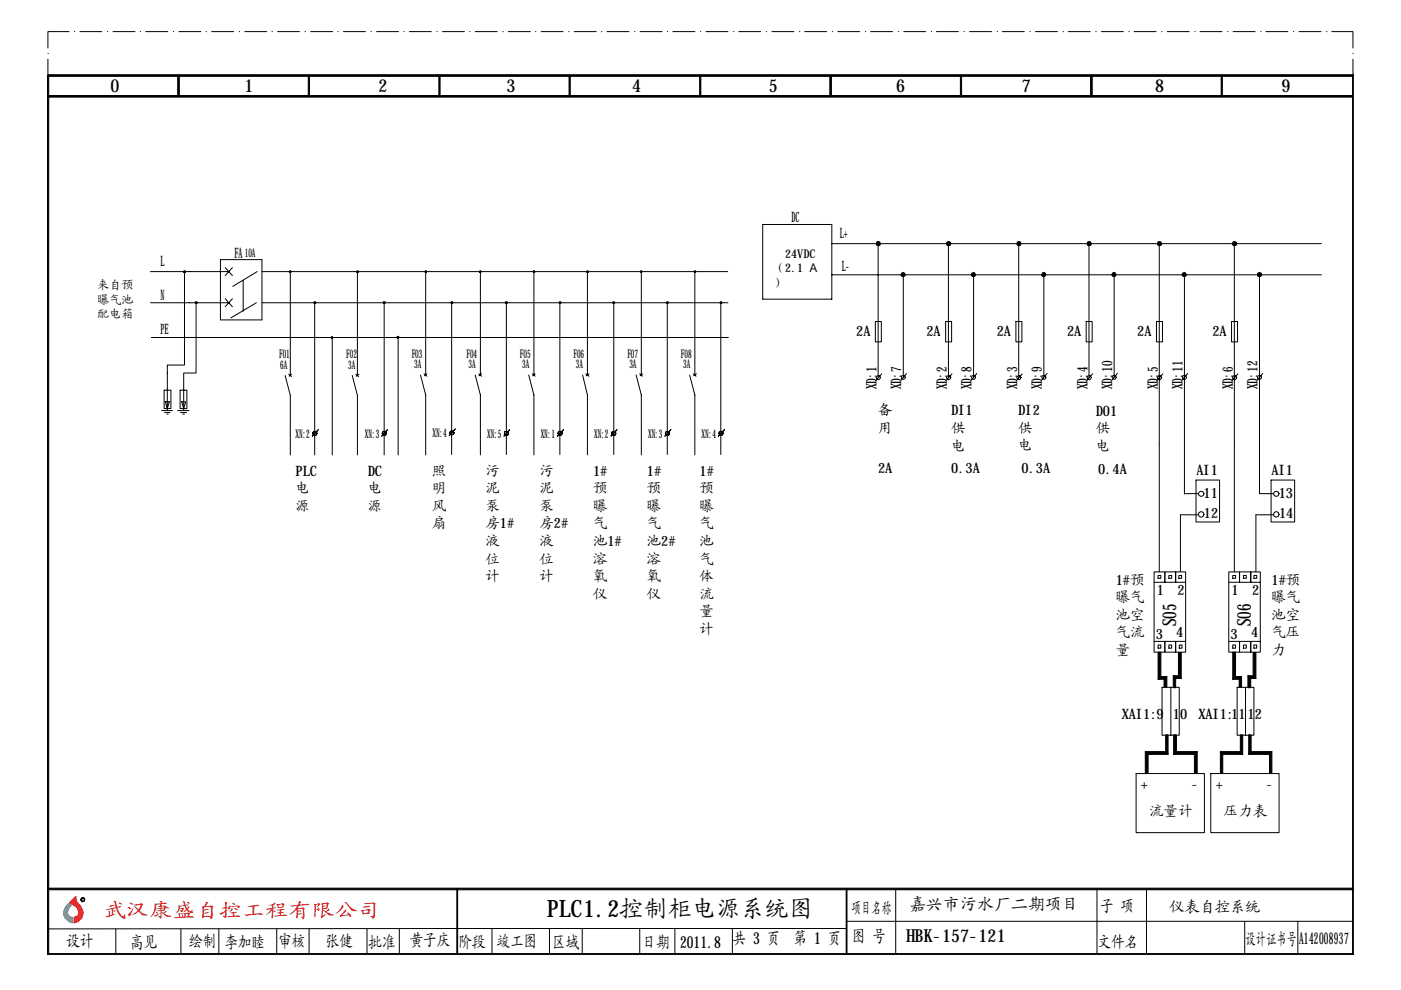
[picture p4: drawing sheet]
<svg xmlns="http://www.w3.org/2000/svg" width="297mm" height="210mm" viewBox="0 0 297 210" stroke-linecap="round" stroke-linejoin="round" font-family="sans-serif">
<g fill="#000" stroke="#000" stroke-width=".21">
<path d="M17.3 191l.2 .2zM17.5 191.2l.4-.2zM17.9 190.8v.2z"/>
<path d="M10.1 16h.2v186.1l-.2 .3z" fill-rule="evenodd"/>
<path d="M10.2 15.8h276.7l-.2 .4h-276.5z" fill-rule="evenodd"/>
<path d="M10.2 20.2h276.5v.4h-276.5z" fill-rule="evenodd"/>
<path d="M37.7 16.1h.3v4.3h-.3z" fill-rule="evenodd"/>
<path d="M65.4 16.1h.2v4.3h-.2z" fill-rule="evenodd"/>
<path d="M93 16.1h.3v4.3h-.3z" fill-rule="evenodd"/>
<path d="M120.6 16.1h.3v4.3h-.3z" fill-rule="evenodd"/>
<path d="M148.3 16.1h.3v4.3h-.3z" fill-rule="evenodd"/>
<path d="M175.9 16.1h.4v4.3h-.4z" fill-rule="evenodd"/>
<path d="M203.6 16.1h.3v4.3h-.3z" fill-rule="evenodd"/>
<path d="M231.2 16.1h.4v4.3h-.4z" fill-rule="evenodd"/>
<path d="M258.9 16.1h.3v4.3h-.3z" fill-rule="evenodd"/>
<path d="M38.9 57.6h.2l-.2 .2z" fill-rule="evenodd"/>
<path d="M39.1 57.6v.2h-.2z" fill-rule="evenodd"/>
<path d="M38.9 57.5l.2 .1z" fill-rule="evenodd"/>
<path d="M39.1 57.6l.2 .2h-.2z" fill-rule="evenodd"/>
<path d="M38.9 57.5l.2-.1v.2z" fill-rule="evenodd"/>
<path d="M39.1 57.6h.2v.2z" fill-rule="evenodd"/>
<path d="M39.1 57.6l.2-.1z" fill-rule="evenodd"/>
<path d="M39.1 57.4l.2 .1-.2 .1z" fill-rule="evenodd"/>
<path d="M61.4 57.6h.2l-.2 .2z" fill-rule="evenodd"/>
<path d="M61.6 57.6v.2h-.2z" fill-rule="evenodd"/>
<path d="M61.4 57.5l.2 .1z" fill-rule="evenodd"/>
<path d="M61.6 57.6v.2z" fill-rule="evenodd"/>
<path d="M61.4 57.5l.2-.1v.2z" fill-rule="evenodd"/>
<path d="M61.6 57.6h.1l-.1 .2z" fill-rule="evenodd"/>
<path d="M61.6 57.4v.2z" fill-rule="evenodd"/>
<path d="M61.6 57.6h.1z" fill-rule="evenodd"/>
<path d="M75.6 57.6h.2l-.1 .2z" fill-rule="evenodd"/>
<path d="M75.8 57.6l-.1 .2z" fill-rule="evenodd"/>
<path d="M75.6 57.6h.2z" fill-rule="evenodd"/>
<path d="M75.8 57.6l.1 .2h-.1z" fill-rule="evenodd"/>
<path d="M75.7 57.5l.1-.1v.2z" fill-rule="evenodd"/>
<path d="M75.8 57.6h.1v.2z" fill-rule="evenodd"/>
<path d="M75.8 57.6l.1-.1z" fill-rule="evenodd"/>
<path d="M75.8 57.4l.1 .1-.1 .1z" fill-rule="evenodd"/>
<path d="M90.1 57.6h.2l-.1 .2z" fill-rule="evenodd"/>
<path d="M90.3 57.6l-.1 .2z" fill-rule="evenodd"/>
<path d="M90.1 57.6h.2z" fill-rule="evenodd"/>
<path d="M90.3 57.6l.1 .2h-.1z" fill-rule="evenodd"/>
<path d="M90.2 57.5l.1-.1v.2z" fill-rule="evenodd"/>
<path d="M90.3 57.6h.1v.2z" fill-rule="evenodd"/>
<path d="M90.3 57.6l.1-.1z" fill-rule="evenodd"/>
<path d="M90.3 57.4l.1 .1-.1 .1z" fill-rule="evenodd"/>
<path d="M101.6 57.6h.3l-.2 .2z" fill-rule="evenodd"/>
<path d="M101.9 57.6v.2h-.2z" fill-rule="evenodd"/>
<path d="M101.6 57.6h.3z" fill-rule="evenodd"/>
<path d="M101.9 57.6v.2z" fill-rule="evenodd"/>
<path d="M101.7 57.5l.2-.1v.2z" fill-rule="evenodd"/>
<path d="M101.9 57.6h.1l-.1 .2z" fill-rule="evenodd"/>
<path d="M101.9 57.4v.2z" fill-rule="evenodd"/>
<path d="M101.9 57.6h.1z" fill-rule="evenodd"/>
<path d="M113 57.6h.2l-.1 .2z" fill-rule="evenodd"/>
<path d="M113.2 57.6l-.1 .2z" fill-rule="evenodd"/>
<path d="M113 57.6h.2z" fill-rule="evenodd"/>
<path d="M113.2 57.6l.2 .2h-.2z" fill-rule="evenodd"/>
<path d="M113.1 57.5l.1-.1v.2z" fill-rule="evenodd"/>
<path d="M113.2 57.6h.2v.2z" fill-rule="evenodd"/>
<path d="M113.2 57.6l.2-.1z" fill-rule="evenodd"/>
<path d="M113.2 57.4l.2 .1-.2 .1z" fill-rule="evenodd"/>
<path d="M124.4 57.6h.1v.2z" fill-rule="evenodd"/>
<path d="M124.5 57.6v.2z" fill-rule="evenodd"/>
<path d="M124.4 57.6h.1z" fill-rule="evenodd"/>
<path d="M124.5 57.6l.2 .2h-.2z" fill-rule="evenodd"/>
<path d="M124.5 57.5v-.1v.2z" fill-rule="evenodd"/>
<path d="M124.5 57.6h.3l-.1 .2z" fill-rule="evenodd"/>
<path d="M124.5 57.4l.2 .1-.2 .1z" fill-rule="evenodd"/>
<path d="M124.5 57.6h.3z" fill-rule="evenodd"/>
<path d="M135.8 57.6h.2l-.2 .2z" fill-rule="evenodd"/>
<path d="M136 57.6v.2h-.2z" fill-rule="evenodd"/>
<path d="M135.8 57.5l.2 .1z" fill-rule="evenodd"/>
<path d="M136 57.6l.1 .2z" fill-rule="evenodd"/>
<path d="M135.8 57.5l.2-.1v.2z" fill-rule="evenodd"/>
<path d="M136 57.6h.1v.2z" fill-rule="evenodd"/>
<path d="M136 57.4v.2z" fill-rule="evenodd"/>
<path d="M136 57.6h.1z" fill-rule="evenodd"/>
<path d="M147.2 57.6h.1l-.1 .2z" fill-rule="evenodd"/>
<path d="M147.3 57.6l-.1 .2z" fill-rule="evenodd"/>
<path d="M147.2 57.6h.1z" fill-rule="evenodd"/>
<path d="M147.3 57.6l.2 .2h-.2z" fill-rule="evenodd"/>
<path d="M147.2 57.5l.1-.1v.2z" fill-rule="evenodd"/>
<path d="M147.3 57.6h.2v.2z" fill-rule="evenodd"/>
<path d="M147.3 57.6l.2-.1z" fill-rule="evenodd"/>
<path d="M147.3 57.4l.2 .1-.2 .1z" fill-rule="evenodd"/>
<path d="M185.8 51.7h.4l-.3 .3z" fill-rule="evenodd"/>
<path d="M186.2 51.7v.4l-.3-.1z" fill-rule="evenodd"/>
<path d="M185.9 51.3l.3 .4h-.4z" fill-rule="evenodd"/>
<path d="M186.2 51.7l.3 .3-.3 .1z" fill-rule="evenodd"/>
<path d="M185.9 51.3l.3-.1v.5z" fill-rule="evenodd"/>
<path d="M186.2 51.7h.5l-.2 .3z" fill-rule="evenodd"/>
<path d="M186.2 51.2l.3 .1-.3 .4z" fill-rule="evenodd"/>
<path d="M186.5 51.3l.2 .4h-.5z" fill-rule="evenodd"/>
<path d="M191 58.3h.5l-.3 .2z" fill-rule="evenodd"/>
<path d="M191.2 58.5l.3-.2v.4z" fill-rule="evenodd"/>
<path d="M191.2 57.9l.3 .4h-.5z" fill-rule="evenodd"/>
<path d="M191.5 58.3l.3 .2-.3 .2z" fill-rule="evenodd"/>
<path d="M191.2 57.9l.3-.1v.5z" fill-rule="evenodd"/>
<path d="M191.5 58.3h.4l-.1 .2z" fill-rule="evenodd"/>
<path d="M191.5 57.8l.3 .1-.3 .4z" fill-rule="evenodd"/>
<path d="M191.8 57.9l.1 .4h-.4z" fill-rule="evenodd"/>
<path d="M200.7 51.7h.4l-.3 .3z" fill-rule="evenodd"/>
<path d="M201.1 51.7v.4l-.3-.1z" fill-rule="evenodd"/>
<path d="M200.8 51.3l.3 .4h-.4z" fill-rule="evenodd"/>
<path d="M201.1 51.7l.3 .3-.3 .1z" fill-rule="evenodd"/>
<path d="M200.8 51.3l.3-.1v.5z" fill-rule="evenodd"/>
<path d="M201.1 51.7h.5l-.2 .3z" fill-rule="evenodd"/>
<path d="M201.1 51.2l.3 .1-.3 .4z" fill-rule="evenodd"/>
<path d="M201.1 51.7l.3-.4 .2 .4z" fill-rule="evenodd"/>
<path d="M205.9 58.3h.5l-.3 .2z" fill-rule="evenodd"/>
<path d="M206.1 58.5l.3-.2v.4z" fill-rule="evenodd"/>
<path d="M206.1 57.9l.3 .4h-.5z" fill-rule="evenodd"/>
<path d="M206.4 58.3l.3 .2-.3 .2z" fill-rule="evenodd"/>
<path d="M206.1 57.9l.3-.1v.5z" fill-rule="evenodd"/>
<path d="M206.4 58.3h.4l-.1 .2z" fill-rule="evenodd"/>
<path d="M206.4 57.8l.3 .1-.3 .4z" fill-rule="evenodd"/>
<path d="M206.7 57.9l.1 .4h-.4z" fill-rule="evenodd"/>
<path d="M215.6 51.7h.4l-.3 .3z" fill-rule="evenodd"/>
<path d="M216 51.7v.4l-.3-.1z" fill-rule="evenodd"/>
<path d="M215.7 51.3l.3 .4h-.4z" fill-rule="evenodd"/>
<path d="M216 51.7l.3 .3-.3 .1z" fill-rule="evenodd"/>
<path d="M215.7 51.3l.3-.1v.5z" fill-rule="evenodd"/>
<path d="M216 51.7h.5l-.2 .3z" fill-rule="evenodd"/>
<path d="M216 51.2l.3 .1-.3 .4z" fill-rule="evenodd"/>
<path d="M216 51.7l.3-.4 .2 .4z" fill-rule="evenodd"/>
<path d="M220.8 58.3h.5l-.3 .2z" fill-rule="evenodd"/>
<path d="M221 58.5l.3-.2v.4z" fill-rule="evenodd"/>
<path d="M221 57.9l.3 .4h-.5z" fill-rule="evenodd"/>
<path d="M221.3 58.3l.3 .2-.3 .2z" fill-rule="evenodd"/>
<path d="M221 57.9l.3-.1v.5z" fill-rule="evenodd"/>
<path d="M221.3 58.3h.4l-.1 .2z" fill-rule="evenodd"/>
<path d="M221.3 57.8l.3 .1-.3 .4z" fill-rule="evenodd"/>
<path d="M221.6 57.9l.1 .4h-.4z" fill-rule="evenodd"/>
<path d="M230.5 51.7h.4l-.3 .3z" fill-rule="evenodd"/>
<path d="M230.9 51.7v.4l-.3-.1z" fill-rule="evenodd"/>
<path d="M230.6 51.3l.3 .4h-.4z" fill-rule="evenodd"/>
<path d="M230.9 51.7l.3 .3-.3 .1z" fill-rule="evenodd"/>
<path d="M230.6 51.3l.3-.1v.5z" fill-rule="evenodd"/>
<path d="M230.9 51.7h.5l-.2 .3z" fill-rule="evenodd"/>
<path d="M230.9 51.2l.3 .1-.3 .4z" fill-rule="evenodd"/>
<path d="M230.9 51.7l.3-.4 .2 .4z" fill-rule="evenodd"/>
<path d="M235.7 58.3h.5l-.3 .2z" fill-rule="evenodd"/>
<path d="M235.9 58.5l.3-.2v.4z" fill-rule="evenodd"/>
<path d="M235.9 57.9l.3 .4h-.5z" fill-rule="evenodd"/>
<path d="M236.2 58.3l.3 .2-.3 .2z" fill-rule="evenodd"/>
<path d="M235.9 57.9l.3-.1v.5z" fill-rule="evenodd"/>
<path d="M236.2 58.3h.4l-.1 .2z" fill-rule="evenodd"/>
<path d="M236.2 57.8l.3 .1-.3 .4z" fill-rule="evenodd"/>
<path d="M236.5 57.9l.1 .4h-.4z" fill-rule="evenodd"/>
<path d="M245.4 51.7h.4l-.3 .3z" fill-rule="evenodd"/>
<path d="M245.8 51.7v.4l-.3-.1z" fill-rule="evenodd"/>
<path d="M245.5 51.3l.3 .4h-.4z" fill-rule="evenodd"/>
<path d="M245.8 51.7l.3 .3-.3 .1z" fill-rule="evenodd"/>
<path d="M245.5 51.3l.3-.1v.5z" fill-rule="evenodd"/>
<path d="M245.8 51.7h.5l-.2 .3z" fill-rule="evenodd"/>
<path d="M245.8 51.2l.3 .1-.3 .4z" fill-rule="evenodd"/>
<path d="M245.8 51.7l.3-.4 .2 .4z" fill-rule="evenodd"/>
<path d="M250.6 58.3h.5l-.3 .2z" fill-rule="evenodd"/>
<path d="M250.8 58.5l.3-.2v.4z" fill-rule="evenodd"/>
<path d="M250.8 57.9l.3 .4h-.5z" fill-rule="evenodd"/>
<path d="M251.1 58.3l.3 .2-.3 .2z" fill-rule="evenodd"/>
<path d="M250.8 57.9l.3-.1v.5z" fill-rule="evenodd"/>
<path d="M251.1 58.3h.4l-.1 .2z" fill-rule="evenodd"/>
<path d="M251.1 57.8l.3 .1-.3 .4z" fill-rule="evenodd"/>
<path d="M251.4 57.9l.1 .4h-.4z" fill-rule="evenodd"/>
<path d="M261.3 51.7h.4l-.2 .3z" fill-rule="evenodd"/>
<path d="M261.7 51.7v.4l-.2-.1z" fill-rule="evenodd"/>
<path d="M261.5 51.3l.2 .4h-.4z" fill-rule="evenodd"/>
<path d="M261.7 51.7l.3 .3-.3 .1z" fill-rule="evenodd"/>
<path d="M261.5 51.3l.2-.1v.5z" fill-rule="evenodd"/>
<path d="M261.7 51.7h.5l-.2 .3z" fill-rule="evenodd"/>
<path d="M261.7 51.2l.3 .1-.3 .4z" fill-rule="evenodd"/>
<path d="M262 51.3l.2 .4h-.5z" fill-rule="evenodd"/>
<path d="M266.6 58.3h.4l-.3 .2z" fill-rule="evenodd"/>
<path d="M266.7 58.5l.3-.2v.4z" fill-rule="evenodd"/>
<path d="M266.7 57.9l.3 .4h-.4z" fill-rule="evenodd"/>
<path d="M267 58.3l.4 .2-.4 .2z" fill-rule="evenodd"/>
<path d="M266.7 57.9l.3-.1v.5z" fill-rule="evenodd"/>
<path d="M267 58.3h.5l-.1 .2z" fill-rule="evenodd"/>
<path d="M267 57.8l.4 .1-.4 .4z" fill-rule="evenodd"/>
<path d="M267.4 57.9l.1 .4h-.5z" fill-rule="evenodd"/>
<path d="M41.4 64.2h.2z" fill-rule="evenodd"/>
<path d="M41.6 64.2v.2z" fill-rule="evenodd"/>
<path d="M41.5 64l.1 .2h-.2z" fill-rule="evenodd"/>
<path d="M41.6 64.2l.1 .1-.1 .1z" fill-rule="evenodd"/>
<path d="M41.5 64l.1 .2z" fill-rule="evenodd"/>
<path d="M41.6 64.2h.2z" fill-rule="evenodd"/>
<path d="M41.6 64h.1l-.1 .2z" fill-rule="evenodd"/>
<path d="M41.6 64.2l.1-.2 .1 .2z" fill-rule="evenodd"/>
<path d="M66.5 64.2h.2z" fill-rule="evenodd"/>
<path d="M66.7 64.2v.2z" fill-rule="evenodd"/>
<path d="M66.6 64l.1 .2h-.2z" fill-rule="evenodd"/>
<path d="M66.7 64.2l.2 .1-.2 .1z" fill-rule="evenodd"/>
<path d="M66.6 64l.1 .2z" fill-rule="evenodd"/>
<path d="M66.7 64.2h.3z" fill-rule="evenodd"/>
<path d="M66.7 64h.2l-.2 .2z" fill-rule="evenodd"/>
<path d="M66.7 64.2l.2-.2 .1 .2z" fill-rule="evenodd"/>
<path d="M70.2 71.6h.2l-.1 .1z" fill-rule="evenodd"/>
<path d="M70.4 71.6v.2l-.1-.1z" fill-rule="evenodd"/>
<path d="M70.2 71.6h.2z" fill-rule="evenodd"/>
<path d="M70.4 71.6v.2z" fill-rule="evenodd"/>
<path d="M70.3 71.5l.1-.1v.2z" fill-rule="evenodd"/>
<path d="M70.4 71.6h.2l-.1 .1z" fill-rule="evenodd"/>
<path d="M70.4 71.4v.2z" fill-rule="evenodd"/>
<path d="M70.4 71.6h.2z" fill-rule="evenodd"/>
<path d="M81.3 64.2h.1z" fill-rule="evenodd"/>
<path d="M81.3 64.3l.1-.1v.2z" fill-rule="evenodd"/>
<path d="M81.3 64l.1 .2h-.1z" fill-rule="evenodd"/>
<path d="M81.4 64.2l.2 .1-.2 .1z" fill-rule="evenodd"/>
<path d="M81.3 64h.1v.2z" fill-rule="evenodd"/>
<path d="M81.4 64.2l.2 .1z" fill-rule="evenodd"/>
<path d="M81.4 64.2l.2-.2v.2z" fill-rule="evenodd"/>
<path d="M81.4 64h.2l-.2 .2z" fill-rule="evenodd"/>
<path d="M84.2 71.5h.2l-.2 .1z" fill-rule="evenodd"/>
<path d="M84.2 71.6l.2-.1v.2z" fill-rule="evenodd"/>
<path d="M84.2 71.4l.2 .1h-.2z" fill-rule="evenodd"/>
<path d="M84.4 71.5v.2z" fill-rule="evenodd"/>
<path d="M84.2 71.4l.2-.1v.2z" fill-rule="evenodd"/>
<path d="M84.4 71.5h.2l-.1 .1z" fill-rule="evenodd"/>
<path d="M84.4 71.3v.2z" fill-rule="evenodd"/>
<path d="M84.5 71.4l.1 .1h-.2z" fill-rule="evenodd"/>
<path d="M95.6 64.2h.2z" fill-rule="evenodd"/>
<path d="M95.8 64.2v.2z" fill-rule="evenodd"/>
<path d="M95.7 64l.1 .2h-.2z" fill-rule="evenodd"/>
<path d="M95.8 64.2l.1 .1-.1 .1z" fill-rule="evenodd"/>
<path d="M95.7 64l.1 .2z" fill-rule="evenodd"/>
<path d="M95.8 64.2h.2z" fill-rule="evenodd"/>
<path d="M95.8 64h.1l-.1 .2z" fill-rule="evenodd"/>
<path d="M95.8 64.2l.1-.2 .1 .2z" fill-rule="evenodd"/>
<path d="M107.2 64.2h.2z" fill-rule="evenodd"/>
<path d="M107.2 64.3l.2-.1v.2z" fill-rule="evenodd"/>
<path d="M107.2 64l.2 .2h-.2z" fill-rule="evenodd"/>
<path d="M107.4 64.2l.1 .1-.1 .1z" fill-rule="evenodd"/>
<path d="M107.2 64h.2v.2z" fill-rule="evenodd"/>
<path d="M107.4 64.2l.1 .1z" fill-rule="evenodd"/>
<path d="M107.4 64.2l.1-.2v.2z" fill-rule="evenodd"/>
<path d="M107.4 64h.1l-.1 .2z" fill-rule="evenodd"/>
<path d="M118.5 64.2h.2z" fill-rule="evenodd"/>
<path d="M118.7 64.2v.2z" fill-rule="evenodd"/>
<path d="M118.6 64l.1 .2h-.2z" fill-rule="evenodd"/>
<path d="M118.7 64.2l.2 .1-.2 .1z" fill-rule="evenodd"/>
<path d="M118.6 64l.1 .2z" fill-rule="evenodd"/>
<path d="M118.7 64.2h.3z" fill-rule="evenodd"/>
<path d="M118.7 64h.2l-.2 .2z" fill-rule="evenodd"/>
<path d="M118.7 64.2l.2-.2 .1 .2z" fill-rule="evenodd"/>
<path d="M130 64.2h.1z" fill-rule="evenodd"/>
<path d="M130 64.3l.1-.1v.2z" fill-rule="evenodd"/>
<path d="M130 64l.1 .2h-.1z" fill-rule="evenodd"/>
<path d="M130.1 64.2v.2z" fill-rule="evenodd"/>
<path d="M130 64h.1v.2z" fill-rule="evenodd"/>
<path d="M130.1 64.2h.2z" fill-rule="evenodd"/>
<path d="M130.1 64v.2z" fill-rule="evenodd"/>
<path d="M130.2 64l.1 .2h-.2z" fill-rule="evenodd"/>
<path d="M141.3 64.2h.2z" fill-rule="evenodd"/>
<path d="M141.4 64.3l.1-.1v.2z" fill-rule="evenodd"/>
<path d="M141.4 64l.1 .2h-.2z" fill-rule="evenodd"/>
<path d="M141.5 64.2l.1 .1-.1 .1z" fill-rule="evenodd"/>
<path d="M141.4 64l.1 .2z" fill-rule="evenodd"/>
<path d="M141.5 64.2l.1 .1z" fill-rule="evenodd"/>
<path d="M141.5 64.2l.1-.2v.2z" fill-rule="evenodd"/>
<path d="M141.5 64h.1l-.1 .2z" fill-rule="evenodd"/>
<path d="M152.7 64.2h.2z" fill-rule="evenodd"/>
<path d="M152.7 64.3l.2-.1v.2z" fill-rule="evenodd"/>
<path d="M152.7 64l.2 .2h-.2z" fill-rule="evenodd"/>
<path d="M152.9 64.2v.2z" fill-rule="evenodd"/>
<path d="M152.7 64h.2v.2z" fill-rule="evenodd"/>
<path d="M152.9 64.2h.2z" fill-rule="evenodd"/>
<path d="M152.9 64v.2z" fill-rule="evenodd"/>
<path d="M153 64l.1 .2h-.2z" fill-rule="evenodd"/>
<path d="M245.5 138.3h.6v5.1l-.6 .6z" fill-rule="evenodd"/>
<path d="M261.4 138.3h.6v5.1l-.6 .6z" fill-rule="evenodd"/>
<path d="M242.8 159.4l.6 .5v3.9h-.6z" fill-rule="evenodd"/>
<path d="M246.1 143.4h1.3l-.6 .6h-1.3z" fill-rule="evenodd"/>
<path d="M246.8 144l.6-.6v2.3h-.6z" fill-rule="evenodd"/>
<path d="M247.1 155.8h.5v4.1l-.5-.5z" fill-rule="evenodd"/>
<path d="M242.8 159.4h4.3l.5 .5h-4.2z" fill-rule="evenodd"/>
<path d="M248.8 155.8h.6v3.6l-.6 .5z" fill-rule="evenodd"/>
<path d="M249.4 159.4h4.4l-.6 .5h-4.4z" fill-rule="evenodd"/>
<path d="M248.8 143.3l.5 .6v1.9h-.5z" fill-rule="evenodd"/>
<path d="M248.8 143.3h1.1l.5 .6h-1.1z" fill-rule="evenodd"/>
<path d="M249.9 138.4h.5v5.5l-.5-.6z" fill-rule="evenodd"/>
<path d="M253.8 159.4v4.4h-.6v-3.9z" fill-rule="evenodd"/>
<path d="M258.7 159.4l.5 .5v3.9h-.5z" fill-rule="evenodd"/>
<path d="M261.4 144l.6-.6h1.2l-.5 .6z" fill-rule="evenodd"/>
<path d="M263.2 143.4v2.3h-.5v-1.7z" fill-rule="evenodd"/>
<path d="M263 155.8h.5v4.1l-.5-.5z" fill-rule="evenodd"/>
<path d="M258.7 159.4h4.3l.5 .5h-4.3z" fill-rule="evenodd"/>
<path d="M264.8 155.8h.5v3.6l-.5 .5z" fill-rule="evenodd"/>
<path d="M265.3 159.4h4.4l-.5 .5h-4.4z" fill-rule="evenodd"/>
<path d="M264.6 143.3l.6 .6v1.9h-.6z" fill-rule="evenodd"/>
<path d="M264.6 143.3h1.1l.6 .6h-1.1z" fill-rule="evenodd"/>
<path d="M265.7 138.4h.6v5.5l-.6-.6z" fill-rule="evenodd"/>
<path d="M269.7 159.4v4.4h-.5v-3.9z" fill-rule="evenodd"/>
<path d="M10.2 188.3h276.7v.4h-276.7z" fill-rule="evenodd"/>
<path d="M17.3 190.4l-.2 .4z" fill-rule="evenodd"/>
<path d="M17.1 190.8l.2 .2z" fill-rule="evenodd"/>
<path d="M17.3 190.4l.2-.1z" fill-rule="evenodd"/>
<path d="M17.5 190.3l.4 .2z" fill-rule="evenodd"/>
<path d="M17.9 190.4v.4z" fill-rule="evenodd"/>
<path d="M10.3 202.1h276.4l.2 .3h-276.8z" fill-rule="evenodd"/>
<path d="M96.9 188.4h.1v13.9h-.1z" fill-rule="evenodd"/>
<path d="M179.4 188.5h.2v13.8h-.2z" fill-rule="evenodd"/>
<path d="M286.9 15.8v186.6l-.2-.3v-185.9z" fill-rule="evenodd"/>
</g>
<g fill="none" stroke="#000" stroke-width=".21">
<path d="M10.2 12.5v3.5M10.2 11.4h.1M14.6 6.7h-4.4v3.5M15.7 6.7h.1M16.9 6.7h4.7M22.8 6.7h.1M24 6.7h4.6M29.7 6.7h.1M30.9 6.7h4.7M36.7 6.7h.1M37.9 6.7h4.7M43.7 6.7h.1"/>
<path d="M44.9 6.7h4.6M50.7 6.7h.1M51.9 6.7h4.7M57.7 6.7h.1M58.8 6.7h4.7M64.7 6.7h.1M65.9 6.7h4.6M71.6 6.7h.1M72.8 6.7h4.7M78.7 6.7h.1M79.8 6.7h4.7M85.6 6.7h.1"/>
<path d="M86.8 6.7h4.6M92.6 6.7h.1M93.8 6.7h4.7M99.6 6.7h.1M100.8 6.7h4.6M106.6 6.7h.1M107.8 6.7h4.6M113.5 6.7h.1M114.7 6.7h4.7M120.6 6.7h.1M121.8 6.7h4.6M127.5 6.7h.1"/>
<path d="M128.7 6.7h4.6M134.5 6.7h.1M135.7 6.7h4.7M141.5 6.7h.1M142.7 6.7h4.6M148.5 6.7h.1M149.7 6.7h4.6M155.5 6.7h.1M156.6 6.7h4.7M162.5 6.7h.1M163.7 6.7h4.6M169.5 6.7h.1"/>
<path d="M170.6 6.7h4.7M176.4 6.7h.1M177.6 6.7h4.7M183.5 6.7h.1M184.6 6.7h4.6M190.4 6.7h.1M191.6 6.7h4.7M197.4 6.7h.1M198.5 6.7h4.7M204.4 6.7h.1M205.6 6.7h4.6M211.4 6.7h.1"/>
<path d="M212.5 6.7h4.7M218.4 6.7h.1M219.5 6.7h4.7M225.4 6.7h.1M226.5 6.7h4.6M232.3 6.7h.1M233.5 6.7h4.7M239.4 6.7h.1M240.5 6.7h4.6M246.3 6.7h.1M247.5 6.7h4.6M253.3 6.7h.1"/>
<path d="M254.4 6.7h4.7M260.3 6.7h.1M261.5 6.7h4.6M267.3 6.7h.1M268.4 6.7h4.6M274.2 6.7h.1M275.4 6.7h4.7M281.3 6.7h.1M282.4 6.7h4.5v3.5M286.9 11.4h.1M286.9 12.5v3.5M31.9 57.6h16.6"/>
<path d="M39.1 57.6v19.8h-3.6v9.6M46.7 55h8.8v12.8h-8.8zM47.8 56.7l1.5 1.7M49.3 56.7l-1.5 1.7M51.6 59.5v6.5M54.5 57.6l-5.1 3.1M55.5 57.6h98.8M61.6 57.6v22M75.8 57.6v22M90.3 57.6v21.9M101.9 57.6v21.9M113.2 57.6v21.9"/>
<path d="M124.5 57.6v21.9M136 57.6v21.9M147.3 57.6v21.9M161.7 47.6h14.7v15.8h-14.7zM176.4 58.3h103.8M176.4 51.7h103.8M186.2 51.7v28.4M191.5 58.3v21.7M201.1 51.7v28.4M206.4 58.3v21.7M216 51.7v28.4M221.3 58.3v21.7"/>
<path d="M230.9 51.7v28.4M236.2 58.3v21.7M245.8 51.7v69.6M251.1 58.3v46.4M261.7 51.7v69.6M267 58.3v46.4h3M31.9 64.2h16.6M32.1 71.6h122.3M41.6 64.2v14.9h-2.7v7.9M47.8 63.3l1.5 1.7M49.3 63.3l-1.5 1.7M54.4 64.2l-5.5 3.2"/>
<path d="M55.5 64.2h98.8M60.5 79.6l1.1 4.2v12.6M61.2 79.3l.6 .6M61.8 79.3l-.5 .5M66.7 64.2v32.2M70.4 71.6v24.8M74.7 79.6l1.1 4.2v12.6M75.4 79.3l.6 .6M76.1 79.3l-.6 .5M81.4 64.2v32.2M84.4 71.6v24.8M89.2 79.5l1.1 4.2v12.7"/>
<path d="M89.9 79.3l.6 .5M90.5 79.3l-.5 .4M95.8 64.2v32.2M100.8 79.5l1.1 4.2v12.7M101.5 79.3l.6 .5M102.1 79.3l-.6 .4M107.4 64.2v32.2M112.1 79.5l1.1 4.2v12.7M112.9 79.3l.6 .5M113.5 79.3l-.6 .4M118.7 64.2v32.2M123.5 79.5l1 4.2v12.7"/>
<path d="M124.2 79.3l.7 .5M124.9 79.3l-.6 .4M130.1 64.2v32.2M134.9 79.5l1.1 4.2v12.7M135.6 79.3l.6 .5M136.2 79.3l-.5 .4M141.5 64.2v32.2M146.2 79.5l1.1 4.2v12.7M147 79.3l.6 .5M147.7 79.3l-.6 .4M152.8 64.2v32.2M185.6 68.2h1.3v4.3h-1.3z"/>
<path d="M185.9 79.8l.4-.2 .2 .2 .2 .2-.2 .4-.2 .1-.4-.1-.1-.4zM186.9 79.3l-1.2 1.4M191.2 79.7h.7v.6l-.4 .1-.3-.1zM192.2 79.2l-1.2 1.4M200.5 68.2h1.3v4.3h-1.3zM200.8 79.8l.4-.2 .2 .2 .2 .2-.2 .4-.2 .1-.4-.1-.1-.4zM201.8 79.3l-1.2 1.4M206.1 79.7h.7v.6l-.4 .1-.3-.1zM207.1 79.2l-1.2 1.4M215.4 68.2h1.3v4.3h-1.3zM215.7 79.8l.4-.2 .2 .2 .2 .2-.2 .4-.2 .1-.4-.1-.1-.4zM216.7 79.3l-1.2 1.4"/>
<path d="M221 79.7h.7v.6l-.4 .1-.3-.1zM222 79.2l-1.2 1.4M230.3 68.2h1.3v4.3h-1.3zM230.6 79.8l.4-.2 .2 .2 .2 .2-.2 .4-.2 .1-.4-.1-.1-.4zM231.6 79.3l-1.2 1.4M235.9 79.7h.7v.6l-.4 .1-.3-.1zM236.9 79.2l-1.2 1.4M245.2 68.2h1.3v4.3h-1.3zM245.5 79.8l.4-.2 .2 .2 .2 .3-.2 .3-.2 .1-.4-.1-.1-.3zM246.5 79.3l-1.2 1.4M250.8 79.7h.7v.6l-.4 .1-.3-.1zM251.8 79.2l-1.2 1.4"/>
<path d="M261.1 68.2h1.3v4.3h-1.3zM261.5 79.8l.3-.2 .2 .2 .2 .3-.2 .3-.2 .1-.3-.1-.2-.3zM262.5 79.3l-1.3 1.4M266.7 79.7h.7v.6l-.4 .1-.3-.1zM267.7 79.2l-1.2 1.4M34.3 87.1h2.3M34.8 82.7h1.4v3.9h-1.4zM34.9 87.5h1.2M35.1 85.2h.8l-.4 1.4zM35.4 87.8h.2M37.7 87.1h2.3M38.2 82.7h1.4v3.9h-1.4z"/>
<path d="M38.3 87.5h1.2M38.5 85.2h.9l-.5 1.4zM38.8 87.8h.3M66.5 91.5h.6l.1 .4-.1 .3h-.6l-.2-.3zM67.5 91.1l-1.3 1.4M81.2 91.5h.6v.7h-.6l-.2-.3zM82.1 91.1l-1.2 1.4M95.5 91.5h.6l.2 .3-.2 .2-.3 .2-.3-.2-.2-.2zM96.5 90.9l-1.3 1.5M108 91.1l-1.2 1.4M118.4 91.5h.6l.2 .4-.2 .3h-.6l-.1-.3zM119.5 91.1l-1.3 1.4"/>
<path d="M130.8 91.1l-1.3 1.4M141.2 91.5h.6v.7h-.6l-.1-.3zM142.2 91.1l-1.2 1.4M152.6 91.5h.6l.1 .4-.1 .3h-.6l-.2-.3zM153.6 91.1l-1.3 1.4M251.1 104.7h3M253.6 101.8h5v8.9h-5zM254.1 109.1h-3.8v12.1M269.5 101.8h5v8.9h-5zM270 109.1h-3.7v12.2M244.7 121.3h2.3v2.2v-2.2h2.3v2.2v-2.2h2.1v17h-2.1v-2.3v2.3h-2.3v-2.3v2.3h-2.3zM244.7 123.5h6.7"/>
<path d="M244.7 136h6.7M245.5 136.8h.6v.6h-.6zM245.5 122h.6v.6h-.6zM247.8 136.8h.6v.6h-.6zM247.8 122h.6v.6h-.6zM249.9 122h.6v.6h-.6zM250 136.8h.6v.6h-.6zM260.5 121.3h2.3v2.2v-2.2h2.4v2.2v-2.2h2v17h-2v-2.3v2.3h-2.4v-2.3v2.3h-2.3zM260.5 123.5h6.7M260.5 136h6.7M261.4 136.8h.6v.6h-.6zM261.4 122h.6v.6h-.6z"/>
<path d="M263.7 136.8h.5v.6h-.5zM263.7 122h.5v.6h-.5zM265.9 136.8h.5v.6h-.5zM265.9 122h.5v.6h-.5zM246.4 145.7h3.6v10.2h-3.6zM248.2 145.7v10.2M262.3 145.7h3.6v10.2h-3.6zM264.1 145.7v10.2M240.9 164h14.5v12.5h-14.5zM256.7 164h14.5v12.5h-14.5zM17.3 190.5l.2-.2 .4 .2v.5l-.4 .2-.2-.2zM24.6 196.9v5.4"/>
<path d="M38.4 196.9v5.4M46.4 196.9v5.4M58.7 196.9v5.4M65.5 196.9v5.4M77.8 196.9v5.4M84.7 196.9v5.4M104.3 196.9v5.4M116.5 196.9v5.4M123.4 196.9v5.4M135.6 196.9v5.4M143.1 196.9v5.4M155.3 196.9v5.4"/>
<path d="M179.5 196.9h-169.3M179.6 195.3h107.3M189.9 188.5v13.8M232.6 188.5v13.8M243.1 188.5v13.8M263.9 195.3v7M275.2 195.3v7"/>
<circle cx="107.3" cy="91.9" r=".45"/>
<circle cx="130.1" cy="91.9" r=".45"/>
<circle cx="254.7" cy="109.1" r=".6"/>
<circle cx="254.7" cy="104.7" r=".57"/>
<circle cx="270.6" cy="109.1" r=".6"/>
<circle cx="270.6" cy="104.7" r=".57"/>
</g>
<path d="M14.7 191.4l1.4-1.3 .2 1.1 .2 .2a3.2 3.2 0 0 1 1 2.8l-.4 .6a2.16 2.16 0 0 1-1.4 .9v-1.2a1.06 1.06 0 0 0 .8-1.7 4 4 0 0 0-1.8-1.4z" fill-rule="evenodd" fill="#f00" stroke="#f00" stroke-width=".21"/>
<path d="M14.2 191.9l.4-.4 .6 .5-.6 .5a1.13 1.13 0 0 0 .1 1.7l.7 .3v1.2a2.16 2.16 0 0 1-1.9-1.5 2.16 2.16 0 0 1 .7-2.3z" fill-rule="evenodd" fill="#00bfff" stroke="#00bfff" stroke-width=".21"/>
<text font-size="5.1" x="115.9" y="194.3">PLC1.2控制柜电源系统图</text>
<g font-size="4.1">
<text x="249.3" y="132.8" transform="rotate(-90 249.3 132.8)">S05</text>
<text x="265.2" y="132.8" transform="rotate(-90 265.2 132.8)">S06</text>
</g>
<text font-size="4.1" fill="#f00" x="22.1" y="194.4">武汉康盛自控工程有限公司</text>
<g font-size="3.8">
<text x="23.5" y="19.5">0</text>
<text x="51.8" y="19.5">1</text>
<text x="80.3" y="19.5">2</text>
<text x="107.4" y="19.5">3</text>
<text x="134" y="19.5">4</text>
<text x="163" y="19.5">5</text>
<text x="190" y="19.5">6</text>
<text x="216.7" y="19.5">7</text>
<text x="244.9" y="19.5">8</text>
<text x="271.7" y="19.5">9</text>
<text x="192" y="199.8">HBK-157-121</text>
</g>
<g font-size="3.6">
<text x="180.5" y="193.7">项目名称</text>
<text x="192.8" y="193">嘉兴市污水厂二期项目</text>
<text x="233.3" y="193.3">子 项</text>
<text x="14.1" y="200.8">设计</text>
<text x="27.6" y="200.9">高见</text>
<text x="40.1" y="200.8">绘制</text>
<text x="47.6" y="200.9">李加睦</text>
<text x="59" y="200.8">审核</text>
<text x="69.1" y="200.8">张健</text>
<text x="78.1" y="200.9">批准</text>
<text x="86.9" y="200.6">黄子庆</text>
<text x="97.2" y="200.9">阶段</text>
<text x="105.3" y="200.8">竣工图</text>
<text x="117.1" y="200.9">区域</text>
<text x="136.2" y="200.9">日期</text>
<text x="144.2" y="200.9">2011.8</text>
<text x="155.4" y="200.3">共 3 页</text>
<text x="168.3" y="200.3">第 1 页</text>
<text x="180.7" y="199.8">图 号</text>
<text x="232.7" y="200.9">文件名</text>
<text x="264.2" y="200.4">设计证书号</text>
</g>
<text font-size="3.5" x="275.4" y="200.1">A142008937</text>
<text font-size="3.2" x="248" y="193.3">仪表自控系统</text>
<g font-size="3">
<text x="167.8" y="47.2">DC</text>
<text x="178.1" y="50.4">L+</text>
<text x="34" y="56.4">L</text>
<text x="49.7" y="54.7">FA</text>
<text x="178.5" y="57.4">L-</text>
<text x="34" y="63.5">N</text>
<text x="34" y="70.7">PE</text>
<text x="181.5" y="71.1">2A</text>
<text x="196.4" y="71.1">2A</text>
<text x="211.3" y="71.1">2A</text>
<text x="226.2" y="71.1">2A</text>
<text x="241.1" y="71.1">2A</text>
<text x="257" y="71.1">2A</text>
<text x="185.8" y="82.6" transform="rotate(-90 185.8 82.6)">XD:1</text>
<text x="191.1" y="82.6" transform="rotate(-90 191.1 82.6)">XD:7</text>
<text x="200.7" y="82.6" transform="rotate(-90 200.7 82.6)">XD:2</text>
<text x="206" y="82.6" transform="rotate(-90 206 82.6)">XD:8</text>
<text x="215.6" y="82.6" transform="rotate(-90 215.6 82.6)">XD:3</text>
<text x="220.9" y="82.6" transform="rotate(-90 220.9 82.6)">XD:9</text>
<text x="230.5" y="82.6" transform="rotate(-90 230.5 82.6)">XD:4</text>
<text x="235.8" y="82.6" transform="rotate(-90 235.8 82.6)">XD:10</text>
<text x="245.4" y="82.6" transform="rotate(-90 245.4 82.6)">XD:5</text>
<text x="250.7" y="82.6" transform="rotate(-90 250.7 82.6)">XD:11</text>
<text x="261.4" y="82.6" transform="rotate(-90 261.4 82.6)">XD:6</text>
<text x="266.6" y="82.6" transform="rotate(-90 266.6 82.6)">XD:12</text>
<text x="186.2" y="88.1">备</text>
<text x="201.7" y="88.1">DI1</text>
<text x="215.9" y="88">DI2</text>
<text x="232.3" y="88.2">DO1</text>
<text x="186.2" y="91.8">用</text>
<text x="201.7" y="91.8">供</text>
<text x="201.7" y="95.5">电</text>
<text x="215.9" y="91.7">供</text>
<text x="215.9" y="95.4">电</text>
<text x="232.3" y="91.9">供</text>
<text x="232.3" y="95.6">电</text>
<text x="62.7" y="100.9">PLC</text>
<text x="78" y="100.9">DC</text>
<text x="91.6" y="100.9">照</text>
<text x="103" y="100.9">污</text>
<text x="114.4" y="100.9">污</text>
<text x="125.7" y="100.9">1#</text>
<text x="137.2" y="100.9">1#</text>
<text x="148.3" y="100.9">1#</text>
<text x="186.2" y="100.3">2A</text>
<text x="201.7" y="100.3">0.3A</text>
<text x="216.6" y="100.3">0.3A</text>
<text x="232.8" y="100.4">0.4A</text>
<text x="253.7" y="100.8">AI1</text>
<text x="269.6" y="100.8">AI1</text>
<text x="62.7" y="104.6">电</text>
<text x="78" y="104.6">电</text>
<text x="91.6" y="104.6">明</text>
<text x="103" y="104.6">泥</text>
<text x="114.4" y="104.6">泥</text>
<text x="125.7" y="104.6">预</text>
<text x="137.2" y="104.6">预</text>
<text x="148.3" y="104.6">预</text>
<text x="255.2" y="105.6">11</text>
<text x="271.1" y="105.6">13</text>
<text x="62.7" y="108.3">源</text>
<text x="78" y="108.3">源</text>
<text x="91.6" y="108.3">风</text>
<text x="91.6" y="112">扇</text>
<text x="103" y="108.3">泵</text>
<text x="103" y="112">房1#</text>
<text x="114.4" y="108.3">泵</text>
<text x="114.4" y="112">房2#</text>
<text x="125.7" y="108.3">曝</text>
<text x="125.7" y="112">气</text>
<text x="137.2" y="108.3">曝</text>
<text x="137.2" y="112">气</text>
<text x="148.3" y="108.3">曝</text>
<text x="148.3" y="112">气</text>
<text x="255.3" y="109.8">12</text>
<text x="271.2" y="109.8">14</text>
<text x="103" y="115.8">液</text>
<text x="103" y="119.5">位</text>
<text x="114.4" y="115.8">液</text>
<text x="114.4" y="119.5">位</text>
<text x="125.7" y="115.8">池1#</text>
<text x="125.7" y="119.5">溶</text>
<text x="137.2" y="115.8">池2#</text>
<text x="137.2" y="119.5">溶</text>
<text x="148.3" y="115.8">池</text>
<text x="148.3" y="119.5">气</text>
<text x="103" y="123.2">计</text>
<text x="114.4" y="123.2">计</text>
<text x="125.7" y="123.2">氧</text>
<text x="137.2" y="123.2">氧</text>
<text x="148.3" y="123.2">体</text>
<text x="236.6" y="124">1#预</text>
<text x="269.6" y="124">1#预</text>
<text x="125.7" y="126.9">仪</text>
<text x="137.2" y="126.9">仪</text>
<text x="148.3" y="126.9">流</text>
<text x="148.3" y="130.7">量</text>
<text x="236.6" y="127.7">曝气</text>
<text x="236.6" y="131.4">池空</text>
<text x="245.3" y="126.3">1</text>
<text x="249.7" y="126.3">2</text>
<text x="261.1" y="126.3">1</text>
<text x="265.5" y="126.3">2</text>
<text x="269.6" y="127.7">曝气</text>
<text x="269.6" y="131.4">池空</text>
<text x="148.3" y="134.4">计</text>
<text x="236.6" y="135.1">气流</text>
<text x="245" y="135.5">3</text>
<text x="249.3" y="135.1">4</text>
<text x="260.9" y="135.5">3</text>
<text x="265.3" y="135.1">4</text>
<text x="269.6" y="135.1">气压</text>
<text x="236.6" y="138.9">量</text>
<text x="269.6" y="138.9">力</text>
<text x="237.8" y="152.4">XAI1:9</text>
<text x="248.7" y="152.4">10 XAI1:11</text>
<text x="264.5" y="152.4">12</text>
<text x="241.9" y="167.2">+</text>
<text x="252.6" y="167.2">-</text>
<text x="257.8" y="167.2">+</text>
<text x="268.5" y="167.2">-</text>
<text x="243.7" y="173">流量计</text>
<text x="259.5" y="173">压力表</text>
</g>
<g font-size="2.5">
<text x="51.9" y="54.5">10A</text>
<text x="163.9" y="57.8">（2.1 A</text>
<text x="166.5" y="54.7">24VDC</text>
<text x="20.7" y="64.4">曝气池</text>
<text x="20.7" y="61.2">来自预</text>
<text x="163.9" y="60.9">）</text>
<text x="20.7" y="67.5">配电箱</text>
<text x="59.2" y="76">F01</text>
<text x="73.4" y="76">F02</text>
<text x="87.3" y="76">F03</text>
<text x="87.8" y="78">3A</text>
<text x="98.9" y="76">F04</text>
<text x="99.3" y="78">3A</text>
<text x="110.2" y="76">F05</text>
<text x="110.7" y="78">3A</text>
<text x="121.6" y="76">F06</text>
<text x="122.1" y="78">3A</text>
<text x="133" y="76">F07</text>
<text x="133.4" y="78">3A</text>
<text x="144.4" y="76">F08</text>
<text x="144.9" y="78">3A</text>
<text x="59.4" y="78.3">6A</text>
<text x="73.8" y="78.3">3A</text>
<text x="62.7" y="92.8">XN:2</text>
<text x="77.4" y="92.8">XN:3</text>
<text x="91.7" y="92.7">XN:4</text>
<text x="103.3" y="92.8">XN:5</text>
<text x="114.6" y="92.8">XN:1</text>
<text x="126" y="92.8">XN:2</text>
<text x="137.4" y="92.8">XN:3</text>
<text x="148.8" y="92.8">XN:4</text>
</g>
<text font-size=".7" x="17.4" y="191">R</text>
</svg>
